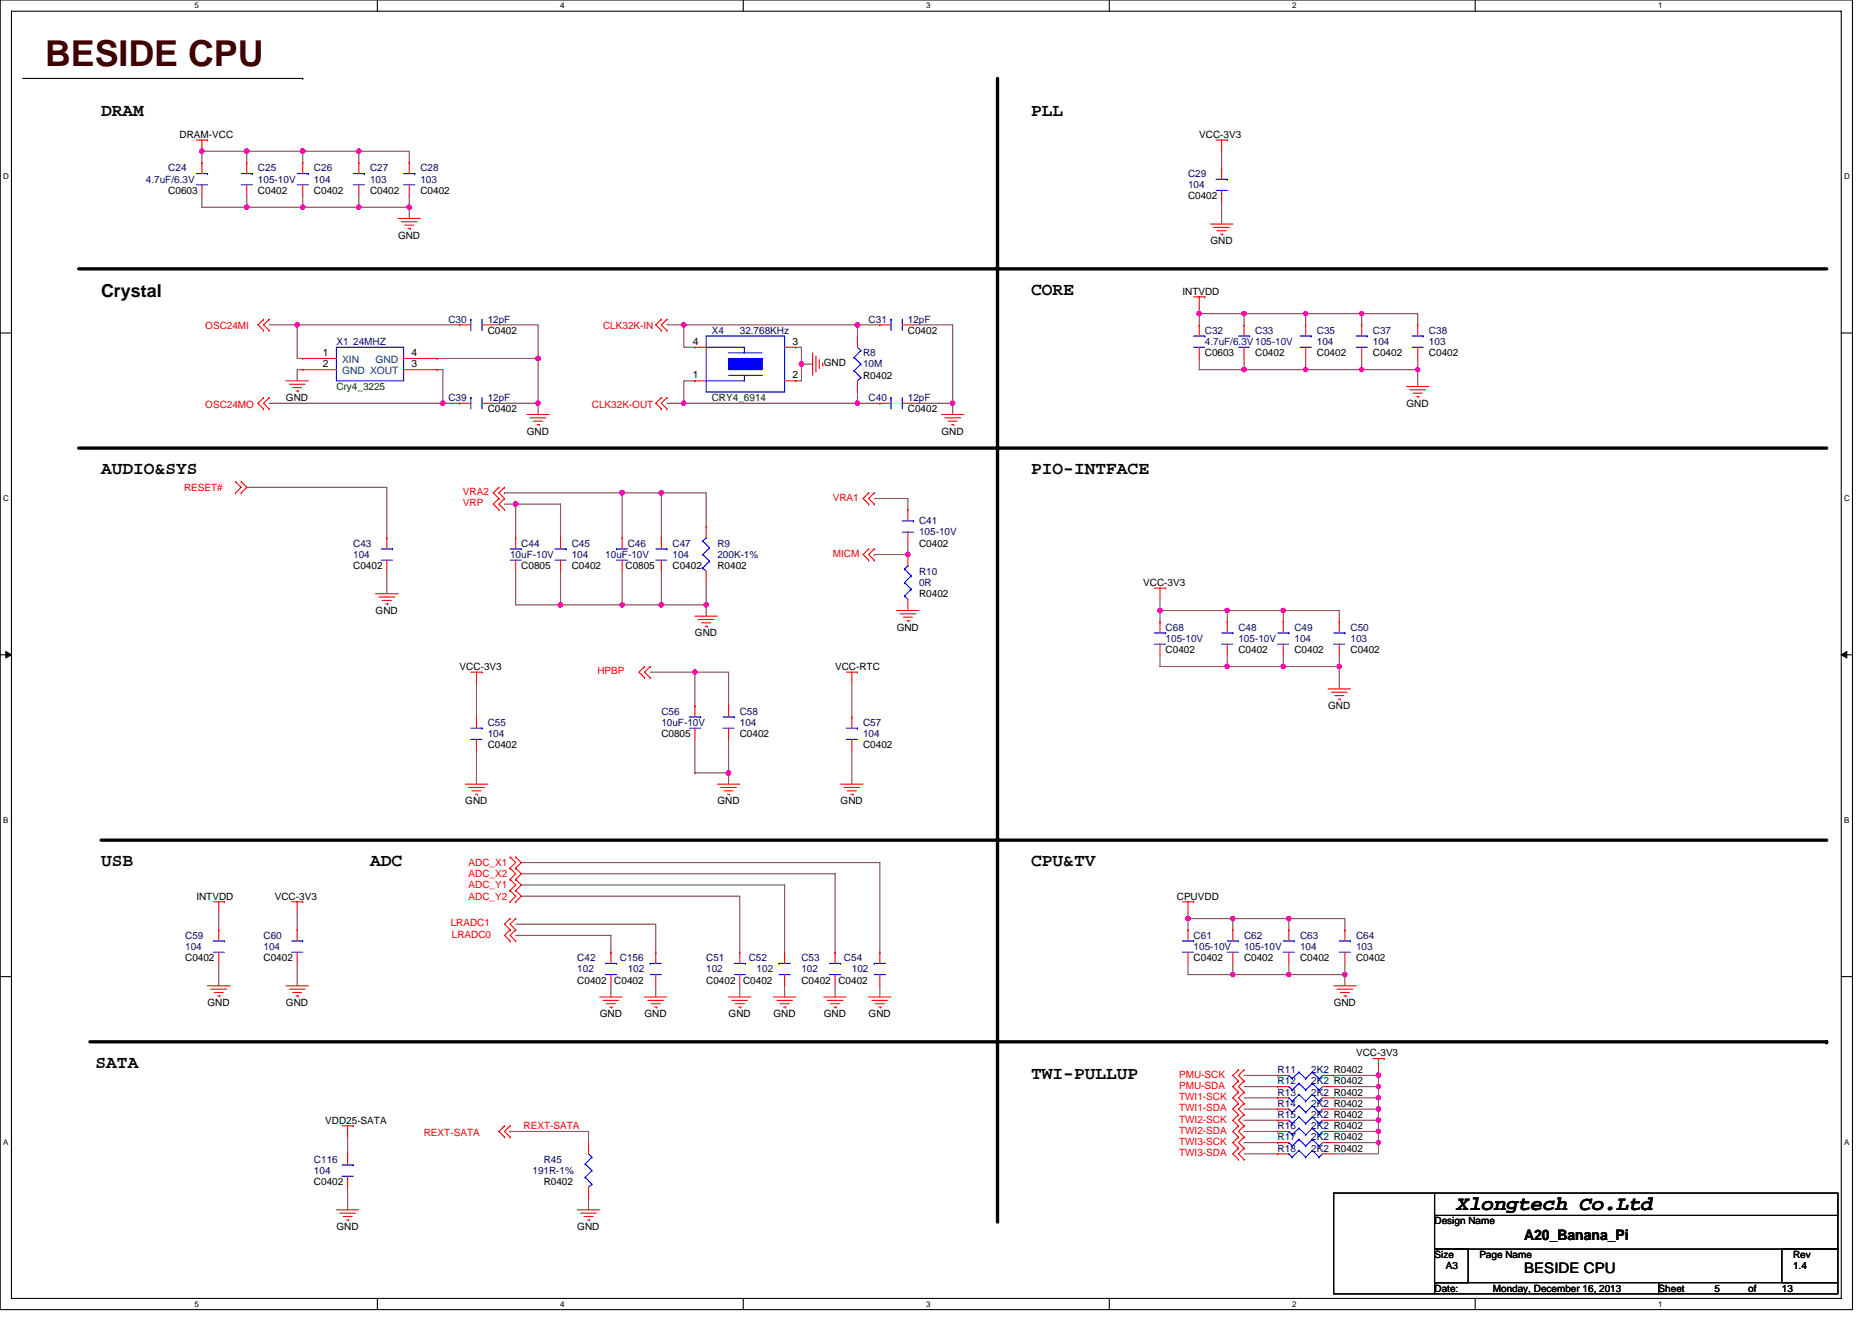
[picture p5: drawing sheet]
<svg xmlns="http://www.w3.org/2000/svg" width="297mm" height="210mm" viewBox="0 0 297 210" stroke-linecap="round" stroke-linejoin="round" font-family="sans-serif">
<path d="M0 0h293.9v207.9h-293.9zM1.8 1.8h290.4v204.3h-290.4z" fill="none" stroke="#000" stroke-width=".17"/>
<g fill="#fff">
<path d="M30.8 .2h.7v1.4h-.7z"/>
<path d="M30.8 206.3h.7v1.4h-.7z"/>
</g>
<path d="M59.9 0v1.8M59.9 206.1v1.8" fill="none" stroke="#000" stroke-width=".17"/>
<g fill="#fff">
<path d="M88.9 .2h.7v1.4h-.7z"/>
<path d="M88.9 206.3h.7v1.4h-.7z"/>
</g>
<path d="M117.9 0v1.8M117.9 206.1v1.8" fill="none" stroke="#000" stroke-width=".17"/>
<g fill="#fff">
<path d="M147 .2h.7v1.4h-.7z"/>
<path d="M147 206.3h.7v1.4h-.7z"/>
</g>
<path d="M176 0v1.8M176 206.1v1.8" fill="none" stroke="#000" stroke-width=".17"/>
<g fill="#fff">
<path d="M205 .2h.7v1.4h-.7z"/>
<path d="M205 206.3h.7v1.4h-.7z"/>
</g>
<path d="M234.1 0v1.8M234.1 206.1v1.8" fill="none" stroke="#000" stroke-width=".17"/>
<g fill="#fff">
<path d="M263.1 .2h.7v1.4h-.7z"/>
<path d="M263.1 206.3h.7v1.4h-.7z"/>
<path d="M.5 27.3h.9v1.4h-.9z"/>
<path d="M292.6 27.3h.9v1.4h-.9z"/>
<path d="M.5 78.4h.9v1.4h-.9z"/>
<path d="M292.6 78.4h.9v1.4h-.9z"/>
</g>
<path d="M0 52.9h1.8M292.2 52.9h1.7" fill="none" stroke="#000" stroke-width=".17"/>
<g fill="#fff">
<path d="M.5 129.5h.8v1.4h-.8z"/>
<path d="M292.6 129.5h.9v1.4h-.9z"/>
</g>
<path d="M0 103.9h1.8M292.2 103.9h1.7" fill="none" stroke="#000" stroke-width=".17"/>
<path d="M.9 103.4l.9 .5-.9 .5zM292.2 103.9l.8-.5v1z" fill="#000" stroke="#000" stroke-width=".16"/>
<g fill="#fff">
<path d="M.5 180.5h.8v1.4h-.8z"/>
<path d="M292.6 180.5h.9v1.4h-.9z"/>
</g>
<path d="M3.6 12.4h44.4M48 12.4h.1M0 155h1.8M292.2 155h1.7M211.6 189.4h16v16h-16zM227.6 189.4h64v3.5h-64zM227.6 192.9h64v5.3h-64zM227.6 198.2h5.4v5.4h-5.4zM282.7 198.2h8.9v5.4h-8.9zM227.6 203.6h35.6v1.8h-35.6zM263.2 203.6h28.4v1.8h-28.4z" fill="none" stroke="#000" stroke-width=".17"/>
<path d="M158.3 12.4v181.4M12.5 42.7h277.4M12.5 71.1h277.4M16 133.3h273.9M14.3 165.4h275.6M289.9 165.4h.1M158.3 193.8h.1" fill="none" stroke="#000" stroke-width=".53"/>
<g fill="none" stroke="#804040" stroke-width=".17">
<path d="M32 24v1.8M32 31.1v1.8h7.2M32 24h.1M32 24h24.9M39.2 32.9h.1M39.2 31.1v1.8M39.2 24h.1M39.2 24v1.8M39.2 32.9h17.7M48 32.9h.1M48 31.1v1.8M48 24v1.8"/>
<path d="M48 24h.1M56.9 24v1.8M56.9 31.1v1.8M56.9 24h8v1.8M64.9 31.1v1.8h-8M64.9 32.9h.1M64.9 32.9v1.8M193.8 32v3.6M193.8 24v2.7M42.7 51.6h4.5M47.2 51.6h25.7M47.2 51.6h.1"/>
<path d="M47.2 51.6v5.3h.8M48 58.7h-.8v1.8M69.4 58.7h.9v5.3M69.4 56.9h16M78.3 51.6h7.1v5.3M85.4 56.9h.1M85.4 56.9v7.1M105.8 51.6h2.7M108.5 51.6h.1M108.5 51.6v3.5h1.8M108.5 51.6h31.1M126.3 55.1h.9v2.7"/>
<path d="M127.2 57.8h.1M128.9 57.8h-1.7v2.7h-.9M136.1 51.6v1.7M136.1 51.6h.1M144.9 51.6h6.3v12.4M190.3 49.8v1.8M190.3 56.9v1.8h7.1M190.3 49.8h7.1v1.8M190.3 49.8h.1M190.3 48.9v.9M197.4 49.8h27.6v1.8M197.4 56.9v1.8"/>
<path d="M197.4 49.8h.1M197.4 58.7h.1M197.4 58.7h27.6M207.2 49.8v1.8M207.2 56.9v1.8M207.2 49.8h.1M207.2 58.7h.1M216.1 49.8v1.8M216.1 56.9v1.8M216.1 49.8h.1M216.1 58.7h.1M225 56.9v1.8"/>
<path d="M225 58.7v2.6M39.2 77.3h22.2v8M42.7 64h27.6M70.3 64h.1M70.3 64h2.6M78.3 64h7.1M80 78.2h32.1v5.4M80 78.2h.1M85.4 64v1.8M98.7 78.2v7.1M98.7 78.2h.1M104.9 78.2h.1"/>
<path d="M104.9 78.2v7.1M108.5 64h.1M108.5 64h31.1M110.3 60.5h-1.8v3.5h-2.7M136.1 62.2v1.8M136.1 64h.1M138.7 79.1h5.4v1.8M144.9 64h6.3M151.2 64v1.8M151.2 64h.1M61.4 90.7v3.5M80 80h1.8"/>
<path d="M81.8 80v5.3M81.8 90.7v5.3h7.1M81.8 80h7.1v5.3M81.8 80h.1M88.9 90.7v5.3M88.9 96h.1M88.9 96h23.2M98.7 96h.1M98.7 90.7v5.3M104.9 96h.1M104.9 90.7v5.3M112.1 92.5v3.5"/>
<path d="M112.1 96v1.8M138.7 88h.1M144.1 86.2v1.8h-5.4M184.1 96.9h28.4v1.8M184.1 95.1v1.8M184.1 96.9h.1M184.1 96.9v1.8M194.7 96.9h.1M194.7 96.9v1.8M203.6 96.9v1.8M203.6 96.9h.1M75.6 119.1v5.4"/>
<path d="M75.6 108.5v5.3M103.2 106.7h7.1M110.3 106.7v5.3M110.3 106.7h5.3v5.3M110.3 106.7h.1M110.3 117.3v5.4M115.6 117.3v5.4M135.2 119.1v5.4M135.2 108.5v5.3M184.1 104v1.8h10.6M194.7 104v1.8M194.7 105.8h.1"/>
<path d="M194.7 105.8h17.8M203.6 104v1.8M203.6 105.8h.1M212.5 104v1.8M212.5 105.8h.1M212.5 105.8v3.5M82.7 136.9h56.9v14.2M82.7 138.7h49.8v12.4M110.3 122.7h.1M110.3 122.7h5.3M115.6 122.7v1.8M34.7 152.9v3.6"/>
<path d="M34.7 144.9v2.7M47.2 152.9v3.6M47.2 144.9v2.7M81.8 148.5h15.1v2.6M81.8 146.7h22.3v4.4M82.7 142.2h34.7v8.9M82.7 140.5h41.8v10.6M96.9 156.5v1.7M104.1 156.5v1.7M117.4 156.5v1.7M124.5 156.5v1.7M132.5 156.5v1.7"/>
<path d="M139.6 156.5v1.7M139.6 151.1h.1M188.5 145.8v1.8M188.5 152.9v1.8h7.1M188.5 145.8h7.1v1.8M188.5 145.8h.1M188.5 144.9v.9M195.6 145.8h.1M195.6 145.8h17.8v1.8M195.6 154.7h.1M195.6 152.9v1.8M195.6 154.7h17.8"/>
<path d="M204.5 145.8h.1M204.5 145.8v1.8M204.5 152.9v1.8M204.5 154.7h.1M213.4 152.9v1.8M213.4 154.7h.1M213.4 154.7v1.8M80.9 179.6h12.5v1.8M80.9 179.6h.1M197.4 170.7h5.3M197.4 174.2h5.3M197.4 172.5h5.3"/>
<path d="M197.4 176h5.3M197.4 177.8h5.3M197.4 179.6h5.3M211.6 170.7h.1M211.6 176h7.1M211.6 174.2h7.1M211.6 172.5h7.1M211.6 177.8h7.1M211.6 179.6h7.1M211.6 170.7h7.1M218.7 169.8v.9M218.7 172.5h.1"/>
<path d="M218.7 174.2h.1M218.7 176h.1M218.7 177.8h.1M218.7 170.7v12.4h-7.1M218.7 170.7h.1M218.7 179.6h.1M55.2 180.5v2.6M55.2 188.5v3.5M93.4 190.2v1.8M197.4 181.4h5.3M197.4 183.1h5.3M211.6 181.4h7.1"/>
<path d="M218.7 181.4h.1"/>
</g>
<g fill="#f0f" stroke="#f0f" stroke-width=".17">
<circle cx="56.9" cy="32.9" r=".35"/>
<circle cx="48" cy="32.9" r=".35"/>
<circle cx="39.1" cy="32.9" r=".35"/>
<circle cx="112" cy="96" r=".35"/>
<circle cx="104.9" cy="96" r=".35"/>
<circle cx="48" cy="24" r=".35"/>
<circle cx="39.1" cy="24" r=".35"/>
<circle cx="98.7" cy="96" r=".35"/>
<circle cx="151.2" cy="64" r=".35"/>
<circle cx="108.5" cy="64" r=".35"/>
<circle cx="136" cy="64" r=".35"/>
<circle cx="104.9" cy="78.2" r=".35"/>
<circle cx="136" cy="51.5" r=".35"/>
<circle cx="98.7" cy="78.2" r=".35"/>
<circle cx="88.9" cy="96" r=".35"/>
<circle cx="56.9" cy="24" r=".35"/>
<circle cx="216.1" cy="49.8" r=".35"/>
<circle cx="207.2" cy="49.8" r=".35"/>
<circle cx="197.4" cy="49.8" r=".35"/>
<circle cx="224.9" cy="58.7" r=".35"/>
<circle cx="216.1" cy="58.7" r=".35"/>
<circle cx="207.2" cy="58.7" r=".35"/>
<circle cx="197.4" cy="58.7" r=".35"/>
<circle cx="203.6" cy="96.9" r=".35"/>
<circle cx="194.7" cy="96.9" r=".35"/>
<circle cx="194.7" cy="105.8" r=".35"/>
<circle cx="203.6" cy="105.8" r=".35"/>
<circle cx="81.8" cy="80" r=".35"/>
<circle cx="204.5" cy="145.8" r=".35"/>
<circle cx="195.6" cy="145.8" r=".35"/>
<circle cx="204.5" cy="154.7" r=".35"/>
<circle cx="195.6" cy="154.7" r=".35"/>
<circle cx="85.4" cy="64" r=".35"/>
<circle cx="85.4" cy="56.9" r=".35"/>
<circle cx="70.3" cy="64" r=".35"/>
<circle cx="47.1" cy="51.5" r=".35"/>
<circle cx="188.5" cy="145.8" r=".35"/>
<circle cx="190.3" cy="49.8" r=".35"/>
<circle cx="32" cy="24" r=".35"/>
<circle cx="110.3" cy="106.7" r=".35"/>
<circle cx="115.6" cy="122.7" r=".35"/>
<circle cx="144" cy="88" r=".35"/>
<circle cx="218.7" cy="170.7" r=".35"/>
<circle cx="218.7" cy="172.5" r=".35"/>
<circle cx="218.7" cy="174.2" r=".35"/>
<circle cx="218.7" cy="176" r=".35"/>
<circle cx="218.7" cy="177.8" r=".35"/>
<circle cx="218.7" cy="181.3" r=".35"/>
<circle cx="127.2" cy="57.8" r=".35"/>
<circle cx="108.5" cy="51.5" r=".35"/>
<circle cx="218.7" cy="179.6" r=".35"/>
<circle cx="212.5" cy="105.8" r=".35"/>
<circle cx="213.4" cy="154.7" r=".35"/>
<circle cx="184" cy="96.9" r=".35"/>
<circle cx="64.9" cy="32.9" r=".35"/>
</g>
<g fill="none" stroke="#f00" stroke-width=".17">
<path d="M31.2 22.2h1.7M32 22.2v1.8M32 29.3v1.8M32 25.8h.1M32 25.8v1.8M32.9 22.2h.1M39.2 29.3v1.8M39.2 25.8h.1M39.2 25.8v1.8M48 29.3v1.8M48 25.8h.1M48 25.8v1.8"/>
<path d="M56.9 29.3v1.8M56.9 25.8h.1M56.9 25.8v1.8M63.2 34.7h3.5M63.7 35.2h2.5M64.2 35.7h1.5M64.8 36.3h.3M64.9 29.3v1.8M64.9 25.8h.1M64.9 25.8v1.8M65.1 36.3h.1M192.1 35.6h3.5"/>
<path d="M192.6 36.1h2.5M193 22.2h1.7M193.1 36.6h1.5M193.7 37.2h.3M193.8 22.2v1.8M193.8 30.2v1.8M193.8 26.7h.1M193.8 26.7v1.7M194 37.2h.1M194.7 22.2h.1M41.8 50.7h.1M41.8 52.5h.1"/>
<path d="M41.8 50.7l-.9 .9 .9 .9M42.7 50.7h.1M42.7 52.5h.1M42.7 50.7l-.9 .9 .9 .9M48 56.9h.1M48 58.7h.1M48 56.9h5.4M48 58.7h5.4M64 56.9h5.4M64 58.7h5.4M69.4 58.7h.1M69.4 56.9h.1"/>
<path d="M72.9 51.6h.1M72.9 51.6h1.8M76.5 51.6h1.8M104.9 50.7h.1M104.9 52.5h.1M104.9 50.7l-.8 .9 .8 .9M105.8 50.7h.1M105.8 52.5h.1M105.8 50.7l-.9 .9 .9 .9M110.3 55.1h.1M110.3 55.1h1.8M124.5 55.1h1.8"/>
<path d="M126.3 55.1h.1M128.9 56v3.6M129.5 56.5v2.5M130 57.1v1.4M130.6 58h.1M130.6 57.6v.4M136.1 53.3v1.8M139.6 51.6h.1M139.6 51.6h1.8M143.2 51.6h1.7M189.4 47.1h1.8M190.3 47.1v1.8"/>
<path d="M190.3 55.1v1.8M190.3 51.6h.1M190.3 51.6v1.7M191.2 47.1h.1M197.4 55.1v1.8M197.4 51.6h.1M197.4 51.6v1.7M207.2 55.1v1.8M207.2 51.6h.1M207.2 51.6v1.7M216.1 55.1v1.8M216.1 51.6h.1"/>
<path d="M216.1 51.6v1.7M225 55.1v1.8M225 51.6h.1M225 51.6v1.7M37.4 78.2h.1M37.4 76.5h.1M37.4 76.5l.9 .8-.9 .9M38.3 76.5h.1M38.3 78.2h.1M38.3 76.5l.9 .8-.9 .9M41.8 63.1h.1M41.8 64.9h.1"/>
<path d="M41.8 63.1l-.9 .9 .9 .9M42.7 63.1h.1M42.7 64.9h.1M42.7 63.1l-.9 .9 .9 .9M45.4 60.5h3.5M45.9 61h2.5M46.4 61.5h1.5M47 62.1h.3M47.3 62.1h.1M72.9 64h.1M72.9 64h1.8M76.5 64h1.8"/>
<path d="M79.2 79.1h.1M79.2 77.3h.1M79.2 77.3l-.9 .9 .9 .9M79.2 79.1l-.9 .9 .9 .9M80 79.1h.1M80 77.3h.1M80 77.3l-.8 .9 .8 .9M80 79.1l-.8 .9 .8 .9M83.6 65.8h3.6M84.1 66.3h2.5M84.7 66.8h1.4M85.2 67.4h.4"/>
<path d="M85.6 67.4h.1M104.9 63.1h.1M104.9 64.9h.1M104.9 63.1l-.8 .9 .8 .9M105.8 63.1h.1M105.8 64.9h.1M105.8 63.1l-.9 .9 .9 .9M110.3 60.5h.1M110.3 60.5h1.8M124.5 60.5h1.8M126.3 60.5h.1M136.1 62.2h.1"/>
<path d="M136.1 60.5v1.7M137.8 78.2h.1M137.8 78.2l-.9 .9 .9 .9M138.7 78.2h.1M138.7 78.2l-.9 .9 .9 .9M139.6 64h.1M139.6 64h1.8M143.2 64h1.7M149.4 65.8h3.5M149.9 66.3h2.5M150.4 66.8h1.5M151 67.4h.3"/>
<path d="M151.3 67.4h.1M223.2 61.3h3.5M223.7 61.9h2.5M224.2 62.4h1.5M224.8 62.9h.3M225.1 62.9h.1M59.6 94.2h3.6M60.1 94.8h2.5M60.7 95.3h1.4M61.2 95.8h.3M61.4 88.9v1.8M61.4 85.3h.1"/>
<path d="M61.4 85.3v1.8M61.5 95.8h.1M79.2 80.9h.1M80 80.9h.1M81.8 88.9v1.8M81.8 85.3h.1M81.8 85.3v1.8M88.9 88.9v1.8M88.9 85.3h.1M88.9 85.3v1.8M98.7 88.9v1.8M98.7 85.3h.1"/>
<path d="M98.7 85.3v1.8M104.9 88.9v1.8M104.9 85.3h.1M104.9 85.3v1.8M110.3 97.8h3.5M110.8 98.3h2.5M111.3 98.8h1.5M111.9 99.4h.3M112.1 90.7v1.8M112.1 83.6h.1M112.1 83.6v1.7M112.2 99.4h.1"/>
<path d="M137.8 80h.1M137.8 88.9h.1M137.8 87.1h.1M137.8 87.1l-.9 .9 .9 .9M138.7 80h.1M138.7 88.9h.1M138.7 87.1h.1M138.7 87.1l-.9 .9 .9 .9M142.3 96.9h3.5M142.8 97.4h2.5M143.3 98h1.5M143.9 98.5h.3"/>
<path d="M144.1 84.5v1.7M144.1 80.9h.1M144.1 95.1v1.8M144.1 88h.1M144.1 80.9v1.8M144.1 88v1.8M144.2 98.5h.1M183.2 93.3h1.8M184.1 93.3v1.8M184.1 98.7h.1M184.1 98.7v1.8M185 93.3h.1"/>
<path d="M194.7 98.7h.1M194.7 98.7v1.8M203.6 98.7h.1M203.6 98.7v1.8M212.5 98.7h.1M212.5 98.7v1.8M74.7 106.7h1.8M75.6 106.7v1.8M75.6 117.3v1.8M75.6 113.8h.1M75.6 113.8v1.8M76.5 106.7h.1"/>
<path d="M102.3 107.6h.1M102.3 105.8h.1M102.3 105.8l-.9 .9 .9 .9M103.2 107.6h.1M103.2 105.8h.1M103.2 105.8l-.9 .9 .9 .9M110.3 115.6v1.7M110.3 112h.1M110.3 112v1.8M115.6 115.6v1.7M115.6 112h.1M115.6 112v1.8"/>
<path d="M134.3 106.7h1.8M135.2 106.7v1.8M135.2 117.3v1.8M135.2 113.8h.1M135.2 113.8v1.8M136.1 106.7h.1M184.1 102.2v1.8M194.7 102.2v1.8M203.6 102.2v1.8M210.7 109.3h3.6M211.3 109.9h2.5M211.8 110.4h1.4"/>
<path d="M212.3 111h.4M212.5 102.2v1.8M212.7 111h.1M73.8 124.5h3.6M74.4 125h2.5M74.9 125.5h1.4M75.4 126.1h.4M75.8 126.1h.1M80.9 137.8h.1M80.9 136h.1M80.9 139.6h.1M80.9 136l.9 .9-.9 .9"/>
<path d="M80.9 139.6l.9 .9-.9 .9M80.9 137.8l.9 .9-.9 .9M81.8 136h.1M81.8 137.8h.1M81.8 139.6h.1M81.8 136l.9 .9-.9 .9M81.8 139.6l.9 .9-.9 .9M81.8 137.8l.9 .9-.9 .9M113.8 124.5h3.6M114.4 125h2.5M114.9 125.5h1.4M115.4 126.1h.4"/>
<path d="M115.8 126.1h.1M133.4 124.5h3.5M133.9 125h2.5M134.4 125.5h1.5M135 126.1h.3M135.3 126.1h.1M32.9 156.5h3.6M33.5 157h2.5M33.8 143.1h1.8M34 157.5h1.4M34.5 158.1h.4M34.7 143.1v1.8"/>
<path d="M34.7 151.1v1.8M34.7 147.6h.1M34.7 147.6v1.8M34.9 158.1h.1M35.6 143.1h.1M45.4 156.5h3.5M45.9 157h2.5M46.3 143.1h1.7M46.4 157.5h1.5M47 158.1h.3M47.2 143.1v1.8M47.2 151.1v1.8"/>
<path d="M47.2 147.6h.1M47.2 147.6v1.8M47.3 158.1h.1M48 143.1h.1M80.9 149.4h.1M80.9 147.6h.1M80.9 145.8h.1M80.9 141.4h.1M80.9 143.1h.1M80.9 147.6l-.9 .9 .9 .9M80.9 145.8l-.9 .9 .9 .9M80.9 141.4l.9 .8-.9 .9"/>
<path d="M81.8 149.4h.1M81.8 147.6h.1M81.8 145.8h.1M81.8 141.4h.1M81.8 143.1h.1M81.8 141.4l.9 .8-.9 .9M81.8 147.6l-.9 .9 .9 .9M81.8 145.8l-.9 .9 .9 .9M95.2 158.2h3.5M95.7 158.8h2.5M96.2 159.3h1.5M96.8 159.9h.3"/>
<path d="M96.9 154.7v1.8M96.9 151.1h.1M96.9 151.1v1.8M97.1 159.9h.1M102.3 158.2h3.5M102.8 158.8h2.5M103.3 159.3h1.5M103.9 159.9h.3M104.1 154.7v1.8M104.1 151.1h.1M104.1 151.1v1.8M104.2 159.9h.1"/>
<path d="M115.6 158.2h3.6M116.1 158.8h2.5M116.7 159.3h1.4M117.2 159.9h.4M117.4 154.7v1.8M117.4 151.1h.1M117.4 151.1v1.8M117.6 159.9h.1M122.7 158.2h3.6M123.3 158.8h2.4M123.8 159.3h1.4M124.3 159.9h.4"/>
<path d="M124.5 154.7v1.8M124.5 151.1h.1M124.5 151.1v1.8M124.7 159.9h.1M130.7 158.2h3.6M131.3 158.8h2.4M131.8 159.3h1.4M132.3 159.9h.4M132.5 154.7v1.8M132.5 151.1h.1M132.5 151.1v1.8M132.7 159.9h.1"/>
<path d="M137.8 158.2h3.6M138.4 158.8h2.5M138.9 159.3h1.4M139.4 159.9h.4M139.6 154.7v1.8M139.6 151.1h.1M139.6 151.1v1.8M139.8 159.9h.1M187.6 143.1h1.8M188.5 143.1v1.8M188.5 151.1v1.8M188.5 147.6h.1"/>
<path d="M188.5 147.6v1.8M189.4 143.1h.1M195.6 151.1v1.8M195.6 147.6h.1M195.6 147.6v1.8M204.5 151.1v1.8M204.5 147.6h.1M204.5 147.6v1.8M211.6 156.5h3.6M212.1 157h2.5M212.7 157.5h1.4M213.2 158.1h.4"/>
<path d="M213.4 151.1v1.8M213.4 147.6h.1M213.4 147.6v1.8M213.6 158.1h.1M54.3 178.7h1.7M55.2 178.7v1.8M56 178.7h.1M80 178.7h.1M80 178.7l-.8 .9 .8 .9M80.9 178.7h.1M80.9 178.7l-.9 .9 .9 .9M196.5 173.4h.1"/>
<path d="M196.5 175.1h.1M196.5 176.9h.1M196.5 169.8h.1M196.5 171.6h.1M196.5 178.7h.1M196.5 173.4l-.9 .8 .9 .9M196.5 175.1l-.9 .9 .9 .9M196.5 169.8l-.9 .9 .9 .9M196.5 171.6l-.9 .9 .9 .9M196.5 176.9l-.9 .9 .9 .9M196.5 178.7l-.9 .9 .9 .9M197.4 173.4h.1"/>
<path d="M197.4 175.1h.1M197.4 176.9h.1M197.4 169.8h.1M197.4 171.6h.1M197.4 178.7h.1M197.4 173.4l-.9 .8 .9 .9M197.4 175.1l-.9 .9 .9 .9M197.4 169.8l-.9 .9 .9 .9M197.4 171.6l-.9 .9 .9 .9M197.4 176.9l-.9 .9 .9 .9M197.4 178.7l-.9 .9 .9 .9M202.7 174.2h.1"/>
<path d="M202.7 179.6h.1M202.7 176h.1M202.7 172.5h.1M202.7 170.7h.1M202.7 177.8h.1M202.7 174.2h1.8M202.7 179.6h1.8M202.7 176h1.8M202.7 172.5h1.8M202.7 170.7h1.8M202.7 177.8h1.8M209.8 174.2h1.8"/>
<path d="M209.8 179.6h1.8M209.8 176h1.8M209.8 172.5h1.8M209.8 170.7h1.8M209.8 177.8h1.8M217.8 168h1.8M218.7 168v1.8M219.6 168h.1M53.4 192h3.5M53.9 192.6h2.5M54.4 193.1h1.5M55 193.6h.3"/>
<path d="M55.2 186.7v1.8M55.2 183.1h.1M55.2 183.1v1.8M55.3 193.6h.1M80 180.5h.1M80.9 180.5h.1M91.6 192h3.6M92.1 192.6h2.5M92.7 193.1h1.4M93.2 193.6h.4M93.4 181.4v1.7M93.4 190.2h.1"/>
<path d="M93.4 188.5v1.7M93.6 193.6h.1M196.5 180.5h.1M196.5 182.2h.1M196.5 184h.1M196.5 180.5l-.9 .9 .9 .8M196.5 182.2l-.9 .9 .9 .9M197.4 180.5h.1M197.4 182.2h.1M197.4 184h.1M197.4 180.5l-.9 .9 .9 .8M197.4 182.2l-.9 .9 .9 .9"/>
<path d="M202.7 183.1h.1M202.7 181.4h.1M202.7 183.1h1.8M202.7 181.4h1.8M209.8 183.1h1.8M209.8 181.4h1.8"/>
</g>
<g fill="none" stroke="#00f" stroke-width=".17">
<path d="M31.2 29.3h1.7M31.2 27.6h1.7M32.9 27.6h.1M38.3 29.3h1.7M38.3 27.6h1.7M40 27.6h.1M47.2 29.3h1.7M47.2 27.6h1.7M48.9 27.6h.1M56 29.3h1.8M56 27.6h1.8M57.8 27.6h.1"/>
<path d="M64 29.3h1.8M64 27.6h1.8M65.8 27.6h.1M193 30.2h1.7M193 28.4h1.7M194.7 28.4h.1M53.4 55.1h10.6v5.4h-10.6zM74.7 50.7h.1M74.7 50.7v1.8M76.5 50.7v1.8M112.1 53.3h12.4v8.9h-12.4zM112.1 55.1h6"/>
<path d="M115.6 56h5.3M115.6 59.6h5.3M118.1 59.6v.9h-6M118.1 55.1h.1M118.1 55.1v.9M135.5 56.7h.1M135.5 58.8h.1M135.5 56.7l1.1 1.1M135.5 58.8l1.1 1.1M136.1 55.1l.5 .5M136.6 55.6h.1M136.6 57.8h.1"/>
<path d="M136.6 59.9h.1M136.6 55.6l-1.1 1.1M136.6 57.8l-1.1 1M136.6 59.9l-.5 .6M141.4 50.7h.1M141.4 50.7v1.8M143.2 50.7v1.8M189.4 55.1h1.8M189.4 53.3h1.8M191.2 53.3h.1M196.5 55.1h1.8M196.5 53.3h1.8"/>
<path d="M198.3 53.3h.1M206.3 55.1h1.8M206.3 53.3h1.8M208.1 53.3h.1M215.2 55.1h1.8M215.2 53.3h1.8M217 53.3h.1M224.1 55.1h1.7M224.1 53.3h1.7M225.8 53.3h.1M74.7 63.1h.1M74.7 63.1v1.8"/>
<path d="M76.5 63.1v1.8M136.1 60.5h.1M141.4 63.1h.1M141.4 63.1v1.8M143.2 63.1v1.8M60.5 88.9h1.8M60.5 87.1h1.8M62.3 87.1h.1M80.9 88.9h1.8M80.9 87.1h1.8M82.7 87.1h.1M88.1 88.9h1.7"/>
<path d="M88.1 87.1h1.7M89.8 87.1h.1M97.8 88.9h1.8M97.8 87.1h.1M97.8 87.1h1.8M104.1 88.9h1.7M104.1 87.1h1.7M105.8 87.1h.1M111.5 90.1h.1M111.5 88h.1M111.5 85.9h.1M111.5 90.1l.6 .6"/>
<path d="M111.5 88l1.1 1.1M111.5 85.9l1.1 1.1M112.1 85.3h.1M112.1 85.3l-.6 .6M112.6 89.1h.1M112.6 87h.1M112.6 89.1l-1.1 1M112.6 87l-1.1 1M143.2 84.5h1.7M143.2 82.7h1.7M143.5 94.6h.1M143.5 92.5h.1"/>
<path d="M143.5 90.3h.1M143.5 94.6l.6 .5M143.5 92.5l1.1 1M143.5 90.3l1.1 1.1M144.1 89.8h.1M144.1 89.8l-.6 .5M144.6 93.5h.1M144.6 91.4h.1M144.6 93.5l-1.1 1.1M144.6 91.4l-1.1 1.1M144.9 82.7h.1M74.7 117.3h1.8"/>
<path d="M74.7 115.6h1.8M76.5 115.6h.1M109.4 115.6h1.8M109.4 113.8h1.8M111.2 113.8h.1M114.7 115.6h1.8M114.7 113.8h1.8M116.5 113.8h.1M134.3 117.3h1.8M134.3 115.6h1.8M136.1 115.6h.1M183.2 102.2h1.8"/>
<path d="M183.2 100.5h1.8M185 100.5h.1M193.8 102.2h1.8M193.8 100.5h1.8M195.6 100.5h.1M202.7 102.2h1.8M202.7 100.5h1.8M204.5 100.5h.1M211.6 102.2h1.8M211.6 100.5h1.8M213.4 100.5h.1M33.8 151.1h1.8"/>
<path d="M33.8 149.4h1.8M35.6 149.4h.1M46.3 151.1h1.7M46.3 149.4h1.7M48 149.4h.1M96.1 154.7h1.7M96.1 152.9h1.7M97.8 152.9h.1M103.2 154.7h1.7M103.2 152.9h.1M103.2 152.9h1.7M116.5 154.7h1.8"/>
<path d="M116.5 152.9h1.8M118.3 152.9h.1M123.6 154.7h1.8M123.6 152.9h.1M123.6 152.9h1.8M131.6 154.7h1.8M131.6 152.9h1.8M133.4 152.9h.1M138.7 154.7h1.8M138.7 152.9h.1M138.7 152.9h1.8M187.6 151.1h1.8"/>
<path d="M187.6 149.4h1.8M189.4 149.4h.1M194.7 151.1h1.8M194.7 149.4h1.8M196.5 149.4h.1M203.6 151.1h1.8M203.6 149.4h1.8M205.4 149.4h.1M212.5 151.1h1.8M212.5 149.4h1.8M214.3 149.4h.1M204.5 174.2h.1"/>
<path d="M204.5 179.6h.1M204.5 176h.1M204.5 172.5h.1M204.5 170.7h.1M204.5 177.8h.1M204.5 174.2l.5 .6M204.5 179.6l.5 .5M204.5 176l.5 .6M204.5 172.5l.5 .5M204.5 170.7l.5 .5M204.5 177.8l.5 .5M205 174.8h.1"/>
<path d="M205 176.6h.1M205 173h.1M205 171.2h.1M205 178.3h.1M206.1 173.7h.1M206.1 179h.1M206.1 175.5h.1M206.1 171.9h.1M206.1 170.2h.1M206.1 177.3h.1M206.1 173.7l1.1 1.1M206.1 173.7l-1.1 1.1"/>
<path d="M206.1 179l1.1 1.1M206.1 179l-1.1 1.1M206.1 175.5l1.1 1.1M206.1 175.5l-1.1 1.1M206.1 171.9l1.1 1.1M206.1 171.9l-1.1 1.1M206.1 170.2l1.1 1M206.1 170.2l-1.1 1M206.1 177.3l1.1 1M206.1 177.3l-1.1 1M207.2 174.8h.1M207.2 176.6h.1"/>
<path d="M207.2 173h.1M207.2 171.2h.1M207.2 178.3h.1M208.2 173.7h.1M208.2 179h.1M208.2 175.5h.1M208.2 171.9h.1M208.2 170.2h.1M208.2 177.3h.1M208.2 173.7l1.1 1.1M208.2 173.7l-1 1.1M208.2 179l1.1 1.1"/>
<path d="M208.2 179l-1 1.1M208.2 175.5l1.1 1.1M208.2 175.5l-1 1.1M208.2 171.9l1.1 1.1M208.2 171.9l-1 1.1M208.2 170.2l1.1 1M208.2 170.2l-1 1M208.2 177.3l1.1 1M208.2 177.3l-1 1M209.3 174.8h.1M209.3 176.6h.1M209.3 173h.1"/>
<path d="M209.3 171.2h.1M209.3 178.3h.1M209.8 174.2l-.5 .6M209.8 179.6l-.5 .5M209.8 176l-.5 .6M209.8 172.5l-.5 .5M209.8 170.7l-.5 .5M209.8 177.8l-.5 .5M54.3 186.7h1.7M54.3 184.9h1.7M56 184.9h.1M92.9 184.7h.1"/>
<path d="M92.9 186.9h.1M92.9 184.7l1 1.1M92.9 186.9l1 1M93.4 188.5h.1M93.4 183.1l.5 .6M93.9 183.7h.1M93.9 185.8h.1M93.9 187.9h.1M93.9 183.7l-1 1M93.9 185.8l-1 1.1M93.9 187.9l-.5 .6M204.5 183.1h.1"/>
<path d="M204.5 181.4h.1M204.5 183.1l.5 .6M204.5 181.4l.5 .5M205 183.7h.1M205 180.1h.1M205 181.9h.1M206.1 182.6h.1M206.1 180.8h.1M206.1 182.6l1.1 1.1M206.1 182.6l-1.1 1.1M206.1 180.8l1.1 1.1M206.1 180.8l-1.1 1.1"/>
<path d="M207.2 183.7h.1M207.2 180.1h.1M207.2 181.9h.1M208.2 182.6h.1M208.2 180.8h.1M208.2 182.6l1.1 1.1M208.2 182.6l-1 1.1M208.2 180.8l1.1 1.1M208.2 180.8l-1 1.1M209.3 183.7h.1M209.3 180.1h.1M209.3 181.9h.1"/>
<path d="M209.8 183.1l-.5 .6M209.8 181.4l-.5 .5"/>
</g>
<path d="M115.6 56.9v1.8h5.3v-1.8z" fill-rule="evenodd" fill="#00f" stroke="#00f" stroke-width=".17"/>
<text font-size="5.7" fill="#400000" x="7.2" y="10.5">BESIDE CPU</text>
<text font-size="3.2" x="231.2" y="192.1">Xlongtech Co.Ltd</text>
<g font-size="2.8">
<text x="16" y="18.4">DRAM</text>
<text x="163.6" y="18.4">PLL</text>
<text x="16" y="47.1">Crystal</text>
<text x="163.6" y="46.8">CORE</text>
<text x="16" y="75.2">AUDIO&amp;SYS</text>
<text x="163.6" y="75.2">PIO-INTFACE</text>
<text x="16" y="137.5">USB</text>
<text x="58.7" y="137.5">ADC</text>
<text x="163.6" y="137.5">CPU&amp;TV</text>
<text x="15.2" y="169.5">SATA</text>
<text x="163.6" y="171.3">TWI-PULLUP</text>
</g>
<g font-size="2.3">
<text x="241.8" y="196.8">A20_Banana_Pi</text>
<text x="241.8" y="202.1">BESIDE CPU</text>
</g>
<g font-size="1.6">
<text x="28.5" y="21.9">DRAM-VCC</text>
<text x="190.3" y="21.9">VCC-3V3</text>
<text x="26.7" y="30.8">C0603</text>
<text x="40.9" y="30.8">C0402</text>
<text x="49.8" y="30.8">C0402</text>
<text x="58.7" y="30.8">C0402</text>
<text x="66.7" y="30.8">C0402</text>
<text x="188.5" y="31.6">C0402</text>
<text x="63.2" y="37.9">GND</text>
<text x="192.1" y="38.8">GND</text>
<text x="187.6" y="46.8">INTVDD</text>
<text x="77.4" y="53">C0402</text>
<text x="144.1" y="53">C0402</text>
<text x="51.2" y="56.5">1</text>
<text x="51.2" y="58.3">2</text>
<text x="65.3" y="58.3">3</text>
<text x="65.3" y="56.5">4</text>
<text x="109.9" y="54.7">4</text>
<text x="125.7" y="54.7">3</text>
<text x="130.7" y="58.1">GND</text>
<text x="191.2" y="56.5">C0603</text>
<text x="199.2" y="56.5">C0402</text>
<text x="209" y="56.5">C0402</text>
<text x="217.8" y="56.5">C0402</text>
<text x="226.7" y="56.5">C0402</text>
<text x="45.4" y="63.6">GND</text>
<text x="77.4" y="65.4">C0402</text>
<text x="109.9" y="60.1">1</text>
<text x="125.7" y="60.1">2</text>
<text x="136.9" y="60.1">R0402</text>
<text x="144.1" y="65.4">C0402</text>
<text x="223.2" y="64.5">GND</text>
<text x="83.6" y="69">GND</text>
<text x="149.4" y="69">GND</text>
<text x="145.8" y="86.8">C0402</text>
<text x="56" y="90.3">C0402</text>
<text x="82.7" y="90.3">C0805</text>
<text x="90.7" y="90.3">C0402</text>
<text x="99.2" y="90.3">C0805</text>
<text x="106.7" y="90.3">C0402</text>
<text x="113.8" y="90.3">R0402</text>
<text x="145.8" y="94.8">R0402</text>
<text x="181.4" y="93">VCC-3V3</text>
<text x="59.6" y="97.4">GND</text>
<text x="110.3" y="101">GND</text>
<text x="142.3" y="100.1">GND</text>
<text x="72.9" y="106.3">VCC-3V3</text>
<text x="132.5" y="106.3">VCC-RTC</text>
<text x="185" y="103.7">C0402</text>
<text x="196.5" y="103.7">C0402</text>
<text x="205.4" y="103.7">C0402</text>
<text x="214.3" y="103.7">C0402</text>
<text x="210.7" y="112.5">GND</text>
<text x="77.4" y="118.8">C0402</text>
<text x="104.9" y="117">C0805</text>
<text x="117.4" y="117">C0402</text>
<text x="136.9" y="118.8">C0402</text>
<text x="73.8" y="127.7">GND</text>
<text x="113.8" y="127.7">GND</text>
<text x="133.4" y="127.7">GND</text>
<text x="31.2" y="142.8">INTVDD</text>
<text x="43.6" y="142.8">VCC-3V3</text>
<text x="186.7" y="142.8">CPUVDD</text>
<text x="29.4" y="152.5">C0402</text>
<text x="41.8" y="152.5">C0402</text>
<text x="189.4" y="152.5">C0402</text>
<text x="197.4" y="152.5">C0402</text>
<text x="206.3" y="152.5">C0402</text>
<text x="215.2" y="152.5">C0402</text>
<text x="32.9" y="159.7">GND</text>
<text x="45.4" y="159.7">GND</text>
<text x="91.6" y="156.1">C0402</text>
<text x="95.2" y="161.4">GND</text>
<text x="97.5" y="156.1">C0402</text>
<text x="102.3" y="161.4">GND</text>
<text x="112.1" y="156.1">C0402</text>
<text x="115.6" y="161.4">GND</text>
<text x="117.9" y="156.1">C0402</text>
<text x="122.7" y="161.4">GND</text>
<text x="127.2" y="156.1">C0402</text>
<text x="130.7" y="161.4">GND</text>
<text x="133" y="156.1">C0402</text>
<text x="137.8" y="161.4">GND</text>
<text x="211.6" y="159.7">GND</text>
<text x="215.2" y="167.7">VCC-3V3</text>
<text x="51.6" y="178.3">VDD25-SATA</text>
<text x="49.8" y="188.1">C0402</text>
<text x="86.3" y="188.1">R0402</text>
<text x="53.4" y="195.2">GND</text>
<text x="91.6" y="195.2">GND</text>
<text x="227.6" y="194.3">Design Name</text>
<text x="227.6" y="199.7">Size</text>
<text x="229.4" y="201.4">A3</text>
<text x="234.7" y="199.7">Page Name</text>
<text x="284.5" y="199.7">Rev</text>
<text x="284.5" y="201.4">1.4</text>
<text x="227.6" y="205">Date:</text>
<text x="236.9" y="205">Monday, December 16, 2013</text>
<text x="263.2" y="205">Sheet</text>
<text x="272.1" y="205">5</text>
<text x="277.4" y="205">of</text>
<text x="282.7" y="205">13</text>
</g>
<g font-size="1.6" fill="#000080">
<text x="23.2" y="29">4.7uF/6.3V</text>
<text x="26.7" y="27.2">C24</text>
<text x="40.9" y="27.2">C25</text>
<text x="40.9" y="29">105-10V</text>
<text x="49.8" y="27.2">C26</text>
<text x="49.8" y="29">104</text>
<text x="58.7" y="27.2">C27</text>
<text x="58.7" y="29">103</text>
<text x="66.7" y="27.2">C28</text>
<text x="66.7" y="29">103</text>
<text x="188.5" y="28.1">C29</text>
<text x="188.5" y="29.9">104</text>
<text x="71.2" y="51.2">C30</text>
<text x="77.4" y="51.2">12pF</text>
<text x="112.9" y="53">X4</text>
<text x="117.4" y="53">32.768KHz</text>
<text x="137.8" y="51.2">C31</text>
<text x="144.1" y="51.2">12pF</text>
<text x="191.2" y="53">C32</text>
<text x="199.2" y="53">C33</text>
<text x="209" y="53">C35</text>
<text x="217.8" y="53">C37</text>
<text x="226.7" y="53">C38</text>
<text x="53.4" y="54.8">X1 24MHZ</text>
<text x="136.9" y="56.5">R8</text>
<text x="136.9" y="58.3">10M</text>
<text x="191.2" y="54.8">4.7uF/6.3V105-10V</text>
<text x="209" y="54.8">104</text>
<text x="217.8" y="54.8">104</text>
<text x="226.7" y="54.8">103</text>
<text x="71.2" y="63.6">C39</text>
<text x="77.4" y="63.6">12pF</text>
<text x="137.8" y="63.6">C40</text>
<text x="144.1" y="63.6">12pF</text>
<text x="145.8" y="83.2">C41</text>
<text x="56" y="86.8">C43</text>
<text x="56" y="88.5">104</text>
<text x="80.9" y="88.5">10uF-10V</text>
<text x="82.7" y="86.8">C44</text>
<text x="90.7" y="86.8">C45</text>
<text x="90.7" y="88.5">104</text>
<text x="96.1" y="88.5">10uF-10V</text>
<text x="99.6" y="86.8">C46</text>
<text x="106.7" y="86.8">C47</text>
<text x="106.7" y="88.5">104</text>
<text x="113.8" y="86.8">R9</text>
<text x="113.8" y="88.5">200K-1%</text>
<text x="145.8" y="85">105-10V</text>
<text x="145.8" y="91.2">R10</text>
<text x="145.8" y="93">0R</text>
<text x="185" y="100.1">C68</text>
<text x="185" y="101.9">105-10V</text>
<text x="196.5" y="100.1">C48</text>
<text x="196.5" y="101.9">105-10V</text>
<text x="205.4" y="100.1">C49</text>
<text x="205.4" y="101.9">104</text>
<text x="214.3" y="100.1">C50</text>
<text x="214.3" y="101.9">103</text>
<text x="104.9" y="113.4">C56</text>
<text x="117.4" y="113.4">C58</text>
<text x="77.4" y="115.2">C55</text>
<text x="77.4" y="117">104</text>
<text x="104.9" y="115.2">10uF-10V</text>
<text x="117.4" y="115.2">104</text>
<text x="136.9" y="115.2">C57</text>
<text x="136.9" y="117">104</text>
<text x="29.4" y="149">C59</text>
<text x="41.8" y="149">C60</text>
<text x="189.4" y="149">C61</text>
<text x="197.4" y="149">C62</text>
<text x="206.3" y="149">C63</text>
<text x="215.2" y="149">C64</text>
<text x="29.4" y="150.8">104</text>
<text x="41.8" y="150.8">104</text>
<text x="91.6" y="152.5">C42</text>
<text x="91.6" y="154.3">102</text>
<text x="98.4" y="152.5">C156</text>
<text x="99.6" y="154.3">102</text>
<text x="112.1" y="152.5">C51</text>
<text x="112.1" y="154.3">102</text>
<text x="118.8" y="152.5">C52</text>
<text x="120.1" y="154.3">102</text>
<text x="127.2" y="152.5">C53</text>
<text x="127.2" y="154.3">102</text>
<text x="133.9" y="152.5">C54</text>
<text x="135.2" y="154.3">102</text>
<text x="189.4" y="150.8">105-10V</text>
<text x="197.4" y="150.8">105-10V</text>
<text x="206.3" y="150.8">104</text>
<text x="215.2" y="150.8">103</text>
<text x="202.7" y="173.9">R13</text>
<text x="202.7" y="172.1">R12</text>
<text x="202.7" y="170.3">R11</text>
<text x="208.1" y="173.9">2K2 R0402</text>
<text x="208.1" y="172.1">2K2 R0402</text>
<text x="208.1" y="170.3">2K2 R0402</text>
<text x="202.7" y="179.2">R16</text>
<text x="202.7" y="175.7">R14</text>
<text x="202.7" y="177.4">R15</text>
<text x="208.1" y="179.2">2K2 R0402</text>
<text x="208.1" y="175.7">2K2 R0402</text>
<text x="208.1" y="177.4">2K2 R0402</text>
<text x="49.8" y="184.6">C116</text>
<text x="86.3" y="184.6">R45</text>
<text x="202.7" y="182.8">R18</text>
<text x="202.7" y="181">R17</text>
<text x="208.1" y="182.8">2K2 R0402</text>
<text x="208.1" y="181">2K2 R0402</text>
<text x="49.8" y="186.3">104</text>
<text x="84.5" y="186.3">191R-1%</text>
</g>
<g font-size="1.6" fill="#f00">
<text x="32.6" y="52.3">OSC24MI</text>
<text x="95.7" y="52.3">CLK32K-IN</text>
<text x="32.6" y="64.7">OSC24MO</text>
<text x="93.9" y="64.7">CLK32K-OUT</text>
<text x="29.2" y="77.9">RESET#</text>
<text x="73.5" y="78.6">VRA2</text>
<text x="73.5" y="80.4">VRP</text>
<text x="132.1" y="79.5">VRA1</text>
<text x="132.1" y="88.4">MICM</text>
<text x="94.8" y="107">HPBP</text>
<text x="74.4" y="137.4">ADC_X1</text>
<text x="74.4" y="141">ADC_Y1</text>
<text x="74.4" y="139.2">ADC_X2</text>
<text x="74.4" y="142.8">ADC_Y2</text>
<text x="71.5" y="147">LRADC1</text>
<text x="71.7" y="148.8">LRADC0</text>
<text x="187.1" y="171">PMU-SCK</text>
<text x="187.1" y="172.8">PMU-SDA</text>
<text x="83.1" y="179.2">REXT-SATA</text>
<text x="187.1" y="174.6">TWI1-SCK</text>
<text x="187.1" y="176.4">TWI1-SDA</text>
<text x="187.1" y="178.2">TWI2-SCK</text>
<text x="187.1" y="179.9">TWI2-SDA</text>
<text x="67.2" y="180.3">REXT-SATA</text>
<text x="187.1" y="181.7">TWI3-SCK</text>
<text x="187.1" y="183.5">TWI3-SDA</text>
</g>
<g font-size="1.6" fill="#004080">
<text x="54.3" y="57.6">XIN</text>
<text x="54.3" y="59.4">GND XOUT</text>
<text x="59.6" y="57.6">GND</text>
</g>
<g font-size="1.6" fill="#004000">
<text x="53.4" y="61.9">Cry4_3225</text>
<text x="112.9" y="63.6">CRY4_6914</text>
</g>
<g font-size="1.3">
<text x="30.8" y="1.3">5</text>
<text x="88.9" y="1.3">4</text>
<text x="147" y="1.3">3</text>
<text x="205" y="1.3">2</text>
<text x="263.1" y="1.3">1</text>
<text x=".5" y="28.4">D</text>
<text x="292.6" y="28.4">D</text>
<text x=".5" y="79.5">C</text>
<text x="292.6" y="79.5">C</text>
<text x=".5" y="130.6">B</text>
<text x="292.6" y="130.6">B</text>
<text x=".5" y="181.7">A</text>
<text x="292.6" y="181.7">A</text>
<text x="30.8" y="207.4">5</text>
<text x="88.9" y="207.4">4</text>
<text x="147" y="207.4">3</text>
<text x="205" y="207.4">2</text>
<text x="263.1" y="207.4">1</text>
</g>
</svg>
